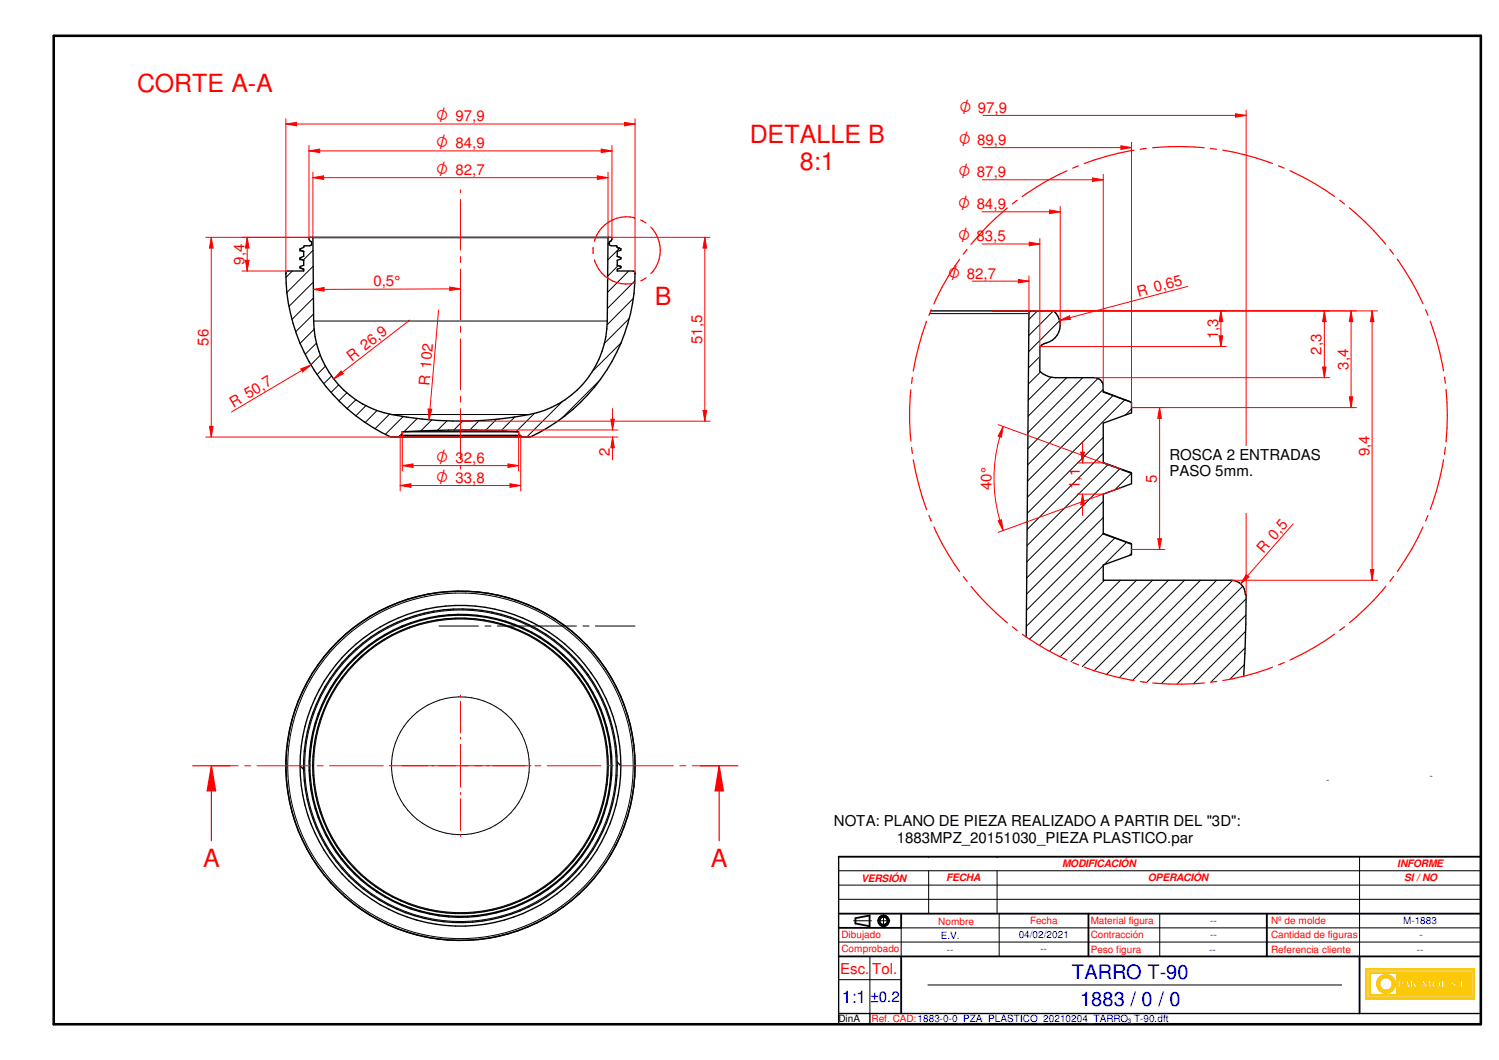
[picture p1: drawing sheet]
<svg xmlns="http://www.w3.org/2000/svg" width="420mm" height="297mm" viewBox="0 0 420 297" stroke-linecap="round" stroke-linejoin="round" font-family="sans-serif">
<path d="M15.1 10h400v277h-400z" fill="none" stroke="#000" stroke-width=".72"/>
<g fill="none" stroke="#000" stroke-width=".51">
<path d="M235.1 256h180M239.8 257.3v1.5M243.7 256.5v3M355.1 256v12M235.1 268h180M235.1 260h17.5M381.1 268v16"/>
<circle cx="247.7" cy="258" r="1.51"/>
<circle cx="247.7" cy="258.1" r="1.12"/>
</g>
<path d="M235.1 240.1v46.9h180v-46.9M235.1 284h180M243.8 284v3" fill="none" stroke="#000" stroke-width=".38"/>
<g fill="none" stroke="#000" stroke-width=".28">
<path d="M235.1 252h180M239.3 258h5M245.9 258h3.5M247.6 256.3v3.5M260.3 244v12M279.5 244v12M280.1 256v12M325.1 256v12M381.1 240.1v27.9M235.1 274.5h17.5M235.1 264h180M252.6 260v8"/>
<path d="M260.1 276h116"/>
</g>
<g fill="#faca0a">
<path d="M382.8 271.4v8.6h30.5v-8.6zM383.2 271.9h29.7v7.7h-29.7z" fill-rule="evenodd"/>
<path d="M383.7 272.3v6.8h28.7v-6.8zM408.2 276.5a.3 .3 0 0 1 .6 0 .3 .3 0 0 1-.6 0zM409.3 274.7h.6v1.9h.8v.2h-1.4zM411 276.4l.3-.1 .1 .4-.4 .1zM384.2 272.8h7.2v5.8h-7.2zM391.9 274.7h.9a.67 .67 0 0 1 .7 .9 .67 .67 0 0 1-1 .4v.8h-.6zM394.1 274.7h.5l.6 2.1h-.6l-.1-.4h-.6l-.2 .4h-.2zM395.3 274.7h.6v1l.8-1h.2l-.5 .7 .8 1.4h-.7l-.4-.9-.2 .9h-.6zM397.3 275.6h.7v.2h-.7zM398.8 274.7h.3l.7 1.4 .8-1.4h.3l.3 2.1h-.7v-1.3l-.7 1.3h-.2l-.7-1.2v1.2h-.5zM401.6 275.2a1.22 1.22 0 0 1 1.8-.3 1.22 1.22 0 0 1 0 1.8 1.22 1.22 0 0 1-1.8-.3l-.2-.4zM404.1 274.7h.6v1.9h.8v.2h-1.4zM406.7 275a.74 .74 0 0 1 .8-.3 .74 .74 0 0 1 .5 .6l-.2 .1a.37 .37 0 0 0-.3-.5 .37 .37 0 0 0-.4 .4l.3 .1a.73 .73 0 0 1 .7 .8 .73 .73 0 0 1-.8 .7 .73 .73 0 0 1-.7-.8h.3a.37 .37 0 0 0 .2 .5 .37 .37 0 0 0 .5-.3l-.2-.2a.75 .75 0 0 1-.7-1.1z" fill-rule="evenodd"/>
</g>
<g fill="none" stroke="#faca0a" stroke-width=".28">
<path d="M391.9 274.7h.9a.6 .6 0 0 1 .7 .5 .6 .6 0 0 1-.6 .7l-.4 .1v.8h-.6zM392.7 276h.1M394.1 274.7h.5l.6 2.1h-.6l-.1-.4h-.6l-.2 .4h-.2zM395.3 274.7h.6v1l.8-1h.2l-.5 .7 .8 1.4h-.7l-.4-.9-.2 .9h-.6zM398.8 274.7h.3l.7 1.4 .8-1.4h.3l.3 2.1h-.7v-1.3l-.7 1.3h-.2l-.7-1.2v1.2h-.5zM406.9 276.3h.1M406.9 276.2v-.1h-.3a.73 .73 0 0 0 .5 .7 .73 .73 0 0 0 .8-.2M406.9 276.3l.1 .3h.3M407.3 276.6h.1M407.4 274.7h.1M407.4 275.4l-.3-.1a.37 .37 0 0 1 .4-.4 .37 .37 0 0 1 .3 .5l.2-.1v-.2a.73 .73 0 0 0-.8-.4 .73 .73 0 0 0-.6 .6l.2 .5 .9 .6M407.4 275.5h.1"/>
<path d="M407.4 275.5a.72 .72 0 0 1 .6 .4 .72 .72 0 0 1-.1 .7M407.7 276.4h.1M407.7 276.4l-.4 .2M407.9 276.6h.1"/>
<circle cx="402.7" cy="275.8" r="1.17"/>
</g>
<path d="M386.4 274.1a2.68 2.68 0 0 1 2.9-.9 2.68 2.68 0 0 1 1.8 2.4h-.9a1.72 1.72 0 0 0-2.6-1.4 1.72 1.72 0 0 0 0 3 1.72 1.72 0 0 0 2.6-1.4h.9a2.66 2.66 0 0 1-3.5 2.4 2.66 2.66 0 0 1-1.2-4.1z" fill-rule="evenodd" fill="#faca0a"/>
<path d="M386.6 273.9a2.68 2.68 0 0 1 2.8-.7 2.68 2.68 0 0 1 1.7 2.4h-.9a1.74 1.74 0 0 0-2.6-1.4 1.74 1.74 0 0 0 0 3 1.74 1.74 0 0 0 2.6-1.4h.9a2.66 2.66 0 0 1-3.7 2.3 2.66 2.66 0 0 1-.8-4.2z" fill="none" stroke="#faca0a" stroke-width=".28"/>
<path d="M392.5 275a.41 .41 0 0 1 .4 .4 .41 .41 0 0 1-.4 .4z" fill-rule="evenodd" fill="#faca0a"/>
<path d="M392.5 275a.41 .41 0 0 1 .4 .4 .41 .41 0 0 1-.4 .4z" fill="none" stroke="#faca0a" stroke-width=".28"/>
<path d="M394.2 275.3l.2 .8h-.5z" fill="#faca0a"/>
<path d="M394.2 275.3l.2 .8h-.5z" fill="none" stroke="#faca0a" stroke-width=".28"/>
<path d="M402.2 275.2a.76 .76 0 0 1 1 .1 .76 .76 0 0 1-.2 1.1 .61 .61 0 0 1-.7 .2 .61 .61 0 0 1-.3-.8z" fill-rule="evenodd" fill="#faca0a"/>
<path d="M382.8 271.4h30.5v8.6h-30.5zM383.2 271.9h29.7v7.7h-29.7zM383.7 272.3h28.7v6.8h-28.7zM384.2 272.8h7.2v5.8h-7.2zM397.3 275.6h.7v.2h-.7zM402.3 275a.79 .79 0 0 1 .9 .8 .79 .79 0 0 1-.9 .8 1.04 1.04 0 0 1 0-1.6zM404.1 274.7h.6v1.9h.8v.2h-1.4zM408.3 276.4a.27 .27 0 0 1 .4 0 .27 .27 0 0 1-.2 .4zM409.3 274.7h.6v1.9h.8v.2h-1.4zM411 276.4l.3-.1 .1 .4-.4 .1z" fill="none" stroke="#faca0a" stroke-width=".28"/>
<path d="M235.1 240.1h180M239.8 258.8l3.9 .7M243.7 256.5l-3.9 .8M252.6 256v4M305.1 256v12M252.6 268v16" fill="none" stroke="#000" stroke-width=".51"/>
<g fill="none" stroke="#000" stroke-width=".28">
<path d="M235.1 248h180M235.1 244h180M235.1 240h180M260.3 240.1h.1M279.5 240.1h.1M243.8 268v16M252.6 260h162.5"/>
<circle cx="129.1" cy="214.6" r="43.7"/>
<circle cx="129.1" cy="214.6" r="19.3"/>
<circle cx="129.1" cy="214.6" r="41.2"/>
<circle cx="129.1" cy="214.6" r="41.4"/>
<circle cx="129.1" cy="214.6" r="48.4"/>
<circle cx="129.1" cy="214.6" r="41.3"/>
</g>
<g fill="none" stroke="#000" stroke-width=".38">
<path d="M96.8 177.8l-4.1 4M111.5 168.9a48.1 48.1 0 0 0-14.7 8.9M111.5 168.9a50.9 50.9 0 0 0-14.7 8.9M114.2 167.9l-2.7 1M117 167.2l-2.8 .8M125.5 165.8a51.5 51.5 0 0 0-11.3 2.1M131.2 165.7l-5.7 .1M131.2 165.7l5.7 .6M136.9 166.3l5.6 1.2M136.9 166.3l5.6 1.3M142.5 167.5l2.8 .9M145.3 168.4l5.3 2.2"/>
<path d="M150.6 170.6l2.5 1.4 4.8 3.1M150.6 170.6l2.5 1.4M155.6 173.4l2.3 1.7M157.9 175.1l4.5 3.6M162.4 178.7l4 4.2M86.1 191.2a47 47 0 0 0-4.3 10.6M86.1 191.2a49.2 49.2 0 0 0-4.3 10.6M89.1 186.3l-3 4.9M92.7 181.8l-3.6 4.5M166.4 182.9l1.7 2.2M168.1 185.1l3.3 4.8M168.1 185.1l3.2 4.8"/>
<path d="M171.4 189.9l2.5 5.1 1.1 2.7M175 197.7l1.7 5.5M175 197.7l1.6 5.5M80.3 218.9l.3 2.8 1.2 5.7M80.3 210.3l-.2 2.8 .2 5.8M80.3 210.3l-.1 2.8 .1 5.8M81.8 201.8l-1.2 5.6-.3 2.9M81.8 201.8l-.7 2.8M84.1 214.6a45 45 0 0 0 45 44.9 45 45 0 0 0 44.9-44.9M84.1 214.6a45 45 0 0 1 45-44.9 45 45 0 0 1 44.9 44.9M84.1 214.6l1 1M173 213.6l1 1"/>
<path d="M176.7 203.2a50.1 50.1 0 0 1 0 22.8M81.1 224.6l.7 2.8M81.8 227.4l1.8 5.4M83.6 232.8l2.5 5.2 1.4 2.5M171.4 239.3l-3.3 4.8M173.9 234.1l-2.5 5.2M173.9 234.1l-2.6 5.2M175 231.5l-1.1 2.6M176.6 226l-1.6 5.5M176.7 226l-1.7 5.5M87.5 240.5l1.6 2.4M89.1 242.9a45.7 45.7 0 0 0 7.7 8.5"/>
<path d="M89.1 242.9a54.7 54.7 0 0 0 7.7 8.5M96.8 251.4l4.6 3.5M96.8 251.4l2.2 1.8M101.3 254.9a49.2 49.2 0 0 0 21.3 8.2M106.2 257.9l5.3 2.4M153.1 257.2l-2.5 1.4-5.3 2.2M153.1 257.2l-2.5 1.3-5.3 2.3M155.6 255.7l-2.5 1.5M160.2 252.3l-4.6 3.4M162.4 250.4l-2.2 1.9M166.4 246.3l-4 4.1M168.1 244.1l-1.7 2.2"/>
<path d="M169.8 241.7l-1.7 2.4M114.2 261.2l5.6 1.4 2.8 .5M142.5 261.7a49.4 49.4 0 0 1-19.9 1.4M142.5 261.6l-2.8 .7M145.3 260.8l-2.8 .9"/>
<circle cx="129.1" cy="214.6" r="43.9"/>
<circle cx="129.1" cy="214.6" r="42.2"/>
<circle cx="129.1" cy="214.6" r="42.4"/>
</g>
<g fill="none" stroke="#f00" stroke-width=".28">
<path d="M59.3 214.6h7.4M68.6 214.6h1.7M72 214.6h15.1M88.9 214.6h1.7M92.4 214.6h15M109.2 214.6h1.7M112.7 214.6h15.1M129.5 214.6h1.8M133 214.6h15.1M149.9 214.6h1.7M153.4 214.6h15M170.2 214.6h1.7"/>
<path d="M173.7 214.6h15.1M190.5 214.6h1.8M194 214.6h7.6"/>
</g>
<path d="M64.5 214.6h-5.2v21M196.3 214.6h5.3" fill="none" stroke="#f00" stroke-width=".34"/>
<path d="M59.3 214.6l1.1 7h-2.3z" fill="#f00"/>
<path d="M59.3 214.6l1.1 7h-2.3zM201.6 214.6v21" fill="none" stroke="#f00" stroke-width=".34"/>
<path d="M201.6 214.6l1.2 7h-2.4z" fill="#f00"/>
<path d="M166.3 69.3v1.7M166.6 72.8a9.5 9.5 0 0 0 11.3 6.5M177.8 61a9.4 9.4 0 0 0-11.2 6.6M181.1 77.9l-1.5 .8M185.1 70.2a9.3 9.3 0 0 1-2.7 6.5M54 214.6h5.3M201.6 214.6l1.2 7h-2.4zM201.6 214.6h5.2" fill="none" stroke="#f00" stroke-width=".34"/>
<g fill="none" stroke="#000" stroke-width=".28">
<path d="M81.9 75.9l-1.8 1.9M86.9 66.5l-.1 .1M87.7 66.6h82.7M87.7 70.1l-2.7 2.8M87.8 74.6l-7.4 7.4M87.8 79l-6.8 6.9M170.8 67.9l-.4 .4M171.4 67.3l-.3 .3M173.3 74.4l-3 3M173.6 69.6l-3.3 3.3M176.2 75.9l-5.9 6M178 78.7l-7.7 7.7"/>
<path d="M87.9 83.5l-6.1 6M87.9 88l-5 5M87.9 90h82.3M88 92.3l-3.9 3.9M88.7 96.1l-3.2 3.2M89.8 99.5l-2.6 2.7M174.1 96.1l-8.1 8M176.3 89.3l-6.9 7M177.5 83.7l-7.3 7.3M91.2 102.6l-2.3 2.3M93 105.4l-2.2 2.1M94.9 107.8l-2.1 2.2"/>
<path d="M97.2 110.1l-2.2 2.2M99.8 112l-2.5 2.5M102.6 113.7l-2.8 2.8M105.7 115l-3.3 3.4M109.2 116l-4.1 4.1M109.8 116.2h38.6M113 116.7l-5 5M117 117.3l-3.7 3.6M121 117.7l-3 3M125.3 117.9l-2.7 2.7M129.7 118l-2.5 2.5M134.3 117.9l-2.7 2.6"/>
<path d="M139.2 117.5l-3.1 3.1M144.3 116.8l-3.9 3.9M149.8 115.8l-5.1 5.1M157.7 112.4l-10.1 10.1M168.2 106.5l-10.9 10.8M112.1 122.1l-.4 .4M112.7 121.5l-.4 .5"/>
</g>
<g fill="none" stroke="#000" stroke-width=".38">
<path d="M84.1 75.1l1 .3M84.1 70.1l1 .4M84.1 72.6l1 .3M85.1 72.9v1.4l-1 .4v.4M87.6 66.5l.3 23.5a26.9 26.9 0 0 0 21.9 26.2 100.1 100.1 0 0 0 40.7-.5 26.9 26.9 0 0 0 19.7-25.7l.3-23.5M173 69.3l1 .4M173 69.3l-.3-.4h-1.3l-.6-.3v-.8a.76 .76 0 0 0 .5-1.3h-84.4a.74 .74 0 0 0-.2 .8 .74 .74 0 0 0 .6 .5v.8l-.2 .2-1.7 .1-.3 .4-1 .4v.4l1 .3v1.4l-1 .4v.4l1 .3M173 71.8l1 .4M173 71.8l1 .4v.4l-1 .3v1.4l1 .4M173.9 74.6l.1 .1M174 74.7v.4l-1 .3v.5h4.5l.4 .3a50.3 50.3 0 0 1-29.3 46.3h-39.1a50.3 50.3 0 0 1-29.3-46.3l.4-.3h4.5v-.5M174 69.7v.4l-1 .3v1.4"/>
<path d="M111.7 122.5l.2-.1 .3-.4h33.8l.2 .4 .3 .1M112.8 121h32.6M112.8 121l-.1 1M112.8 121a274.1 274.1 0 0 1 32.6 0M145.4 121v1"/>
</g>
<g fill="#000">
<circle cx="80.1" cy="76.5" r=".19"/>
<circle cx="84.1" cy="70.1" r=".19"/>
<circle cx="84.1" cy="72.6" r=".19"/>
<circle cx="174" cy="74.7" r=".19"/>
<circle cx="174" cy="72.2" r=".19"/>
<circle cx="178" cy="76.5" r=".19"/>
</g>
<circle cx="177.8" cy="61" r=".17" fill="#f00"/>
<path d="M179.6 61.6l1.4 .9M182.4 63.6a9.5 9.5 0 0 1 2.7 6.6M405.7 116.4l-.4 7.1" fill="none" stroke="#f00" stroke-width=".34"/>
<g fill="none" stroke="#000" stroke-width=".28">
<path d="M260.6 87.9h27.8M290.8 87.1l-2.4 2.4M291.5 99.9l-3.2 3.2M295.3 87.1l-6.9 6.9M297 89.9l-8.7 8.7M291.7 104.2l-3.5 3.4M294.6 105.7l-6.4 6.4M299 105.8l-10.8 10.9M303.5 105.8l-15.3 15.4M307.8 106l-19.7 19.7M309.2 109.1l-21.1 21.2M312 110.8l-24 24"/>
<path d="M315.2 112.1l-27.2 27.2M317.2 114.6l-1.7 1.7M309.2 122.6l-21.3 21.2M309.2 127l-21.3 21.4M310.5 130.2l-22.6 22.7M313.8 131.4l-26 26M317.2 132.6l-4.7 4.7M309.2 140.5l-21.4 21.5M309.2 145l-21.5 21.5M309.2 149.5l-21.5 21.5M309.2 158.5l-20.6 20.6M312.5 150.8l-24.9 24.8"/>
<path d="M315.8 152l-6.4 6.3M317.2 155l-.7 .7M309.6 162.6l-18.3 18.2M314.1 162.6l-19.9 19.9M318.5 162.6l-21.4 21.5M323 162.6l-22.8 22.9M327.5 162.6l-24.1 24.2M332 162.6l-25.3 25.4M336.5 162.6l-26.4 26.4M341 162.6l-27.3 27.3M345.5 162.6l-28 28M348.3 164.3l-26.9 26.9"/>
<path d="M349.1 177l-14.6 14.6M349.2 172.4l-19.3 19.3M349.2 167.9l-23.7 23.7M348.8 186.3l-4.1 4M349 181.6l-9.6 9.6"/>
</g>
<path d="M260.9 87.1h34.4a5.2 5.2 0 0 1 1.6 5.5 5.2 5.2 0 0 1-4.3 3.7l-1.1 .8v7a6.7 6.7 0 0 0 4.4 1.7h10.9a2.46 2.46 0 0 1 2.4 2.4v1.7l8 2.8M289.2 87.1l-.4 .1-.4 .7-.8 90.6M309.2 109.7l8 3M317.2 112.7v3l-8 2.9v11.1l8 2.9M309.2 129.6l8 3M317.2 132.6v3l-8 2.9v11.1l8 2.9M309.2 149.5l8 3M317.2 152.5v2.9l-8 2.9v4.3h35.9a4 4 0 0 1 4 4h.2l-.1 8.3-.6 14.6" fill="none" stroke="#000" stroke-width=".38"/>
<circle cx="405.3" cy="123.5" r=".17" fill="#f00"/>
<path d="M405.1 125.3l-.2 1.7" fill="none" stroke="#f00" stroke-width=".34"/>
<circle cx="404.9" cy="127" r=".17" fill="#f00"/>
<g fill="none" stroke="#f00" stroke-width=".34">
<path d="M282.4 58.3a70.6 70.6 0 0 0-10.3 10.2M285.1 56.1l-1.4 1M299 47.9a67.7 67.7 0 0 0-12.5 7.2M302.2 46.5l-1.5 .6M317.8 42.1a66.9 66.9 0 0 0-13.9 3.7M321.3 41.6l-1.7 .2M323.1 41.4a76.3 76.3 0 0 1 14.4 0M339.3 41.6l1.7 .2M342.7 42.1a73.4 73.4 0 0 1 13.9 3.7M358.3 46.5l1.6 .6M361.6 47.8a74.9 74.9 0 0 1 12.4 7.2M375.5 56.1l1.3 1"/>
<path d="M378.2 58.3a73.6 73.6 0 0 1 10.2 10.2M269 72.7a64.9 64.9 0 0 0-7.2 12.5M271 69.9l-1 1.3M389.5 69.8l1.1 1.4M391.7 72.6l.2 .4a75.3 75.3 0 0 1 7 12.1M259.7 90l-.1 .3a81.8 81.8 0 0 0-3.6 13.7M261 86.8l-.6 1.6M399.6 86.8l.7 1.5M400.9 90a73 73 0 0 1 3.7 13.9M255.3 109.2a68.8 68.8 0 0 0 0 14.4M255.7 105.7l-.2 1.7M255.5 125.4l.2 1.7"/>
<path d="M256 128.9a78.8 78.8 0 0 0 3.7 13.9M404.6 128.8a75 75 0 0 1-3.7 13.9M260.4 144.4l.6 1.6M261.8 147.7a66.3 66.3 0 0 0 7.2 12.4M398.9 147.7a67.7 67.7 0 0 1-7.2 12.4M400.3 144.4l-.7 1.6M270 161.6l1.1 1.3M272.2 164.3a72.3 72.3 0 0 0 10.2 10.2M283.8 175.6l1.3 1.1M286.6 177.8a76.5 76.5 0 0 0 12.5 7.2M374 177.7a71.9 71.9 0 0 1-12.4 7.3M376.9 175.6l-1.4 1.1"/>
<path d="M388.4 164.3a66 66 0 0 1-10.2 10.2M390.6 161.5l-1 1.4M300.7 185.7l1.6 .6M303.9 187a76.6 76.6 0 0 0 14 3.7M319.6 191l1.7 .2M323.1 191.4a75.9 75.9 0 0 0 14.5 0M341 191l-1.7 .2M356.7 186.9a65.3 65.3 0 0 1-13.9 3.8M359.9 185.7l-1.5 .6"/>
</g>
<circle cx="404.9" cy="105.7" r=".17" fill="#f00"/>
<path d="M404.9 105.7l.2 1.7M405.3 109.2l.4 7.2" fill="none" stroke="#f00" stroke-width=".34"/>
<g fill="none" stroke="#f00" stroke-width=".28">
<path d="M129.1 194.8v.5M129.1 196.5v8.9M109.3 214.6h.5M111 214.6h8.9M121.1 214.6h.5M123.1 214.6h12M129.1 206.6v.5M129.1 208.6v12M136.6 214.6h.5M138.2 214.6h8.9M148.3 214.6h.6M129.1 222.1v.5"/>
<path d="M129.1 223.8v8.9M129.1 233.8v.6"/>
</g>
<path d="M123.1 175.4h11M135.9 175.4h1.7M139.4 175.4h22.2M163.4 175.4h1.7M166.9 175.4h11.1" fill="none" stroke="#000" stroke-width=".28"/>
<path d="M233.8 227.8h178.3v9.4h-178.3z" fill-rule="evenodd" fill="#fff"/>
<path d="M87.7 48.3v18.3M87.7 49.8l3-.5v1zM129.1 53.2v.8M129.1 55.8v14.3M170.4 48.3v18.3M129.1 71.9v1.7M129.1 75.4v14.3M129.1 91.4v1.7M129.1 95v14.2M129.1 111v1.7M129.1 114.5v14.3M129.1 130.6v.8" fill="none" stroke="#f00" stroke-width=".28"/>
<path d="M87.7 49.8l3-.5v1z" fill="#f00"/>
<path d="M167.4 49.3l3 .5-3 .5z" fill="none" stroke="#f00" stroke-width=".28"/>
<path d="M167.4 49.3l3 .5-3 .5z" fill="#f00"/>
<path d="M86.6 40.8v26.2M86.6 42.3l3-.5v1zM87.7 49.8h82.7M171.5 40.8v26.2" fill="none" stroke="#f00" stroke-width=".28"/>
<path d="M86.6 42.3l3-.5v1z" fill="#f00"/>
<path d="M168.5 41.8l3 .5-3 .5z" fill="none" stroke="#f00" stroke-width=".28"/>
<path d="M168.5 41.8l3 .5-3 .5z" fill="#f00"/>
<path d="M80.1 33.3v43.2M80.1 34.8l3-.5v1zM178 33.3v43.2M86.6 42.3h84.9" fill="none" stroke="#f00" stroke-width=".28"/>
<path d="M80.1 34.8l3-.5v1z" fill="#f00"/>
<path d="M175 34.3l3 .5-3 .5z" fill="none" stroke="#f00" stroke-width=".28"/>
<path d="M175 34.3l3 .5-3 .5z" fill="#f00"/>
<path d="M80.1 34.8h97.9M285.4 78.3l3 .5-3 .5zM288.4 77.3v10.6" fill="none" stroke="#f00" stroke-width=".28"/>
<path d="M285.4 78.3l3 .5-3 .5z" fill="#f00"/>
<path d="M272.5 78.8h15.9M288.5 67.9l3 .5-3 .5zM291.5 66.8v33.8" fill="none" stroke="#f00" stroke-width=".28"/>
<path d="M288.5 67.9l3 .5-3 .5z" fill="#f00"/>
<path d="M294.2 58.8l3 .6-3 .5zM297.2 57.9v33.2M275.2 68.4h16.3" fill="none" stroke="#f00" stroke-width=".28"/>
<path d="M294.2 58.8l3 .6-3 .5z" fill="#f00"/>
<path d="M275.3 59.4h21.9M306.2 49.9l3 .5-3 .4zM309.2 48.9v60.2" fill="none" stroke="#f00" stroke-width=".28"/>
<path d="M306.2 49.9l3 .5-3 .4z" fill="#f00"/>
<path d="M317.2 39.9v74.3M275.4 50.4h33.8M314.2 40.9l3 .5-3 .5z" fill="none" stroke="#f00" stroke-width=".28"/>
<path d="M314.2 40.9l3 .5-3 .5z" fill="#f00"/>
<path d="M346.3 31.9l3 .4-3 .6zM349.3 30.9v135.7M275.4 41.4h41.8" fill="none" stroke="#f00" stroke-width=".28"/>
<path d="M346.3 31.9l3 .4-3 .6z" fill="#f00"/>
<path d="M275.6 32.3h73.7M317.2 114.2h9.3M325 114.2l.5 3h-1zM317.2 154h9.3" fill="none" stroke="#f00" stroke-width=".28"/>
<path d="M325 114.2l.5 3h-1z" fill="#f00"/>
<path d="M324.5 151h1l-.5 3z" fill="none" stroke="#f00" stroke-width=".28"/>
<path d="M324.5 151h1l-.5 3z" fill="#f00"/>
<path d="M325 114.2v39.8" fill="none" stroke="#f00" stroke-width=".28"/>
<path d="M327.8 125h45.1v18.6h-45.1z" fill-rule="evenodd" fill="#fff"/>
<path d="M302 138.5h7.2M302 129.7h7.2M303.4 138.5l.5 3h-1z" fill="none" stroke="#f00" stroke-width=".28"/>
<path d="M303.4 138.5l.5 3h-1z" fill="#f00"/>
<path d="M302.9 126.7h1l-.5 3z" fill="none" stroke="#f00" stroke-width=".28"/>
<path d="M302.9 126.7h1l-.5 3z" fill="#f00"/>
<path d="M279.8 119l34.5 12.6M281.2 119.5l-.5 3-.9-.3zM303.4 123.7v6M303.4 138.5v6M314.1 136.7l-34.3 12.5" fill="none" stroke="#f00" stroke-width=".28"/>
<path d="M281.2 119.5l-.5 3-.9-.3z" fill="#f00"/>
<path d="M279.8 146l.9-.3 .5 3z" fill="none" stroke="#f00" stroke-width=".28"/>
<path d="M279.8 146l.9-.3 .5 3z" fill="#f00"/>
<path d="M292.3 87.1h80.4M371.2 87.1l.5 3h-1zM281.2 119.5a42.8 42.8 0 0 0 0 29.2M306.8 105.8h65.9" fill="none" stroke="#f00" stroke-width=".28"/>
<path d="M371.2 87.1l.5 3h-1z" fill="#f00"/>
<path d="M370.7 102.9h1l-.5 2.9z" fill="none" stroke="#f00" stroke-width=".28"/>
<path d="M370.7 102.9h1l-.5 2.9z" fill="#f00"/>
<path d="M291.5 97.1h52.2M292.3 87.1h51.4M342.2 87.1l.5 3h-1zM371.2 87.1v18.7" fill="none" stroke="#f00" stroke-width=".28"/>
<path d="M342.2 87.1l.5 3h-1z" fill="#f00"/>
<path d="M341.7 94.1h1l-.5 3z" fill="none" stroke="#f00" stroke-width=".28"/>
<path d="M341.7 94.1h1l-.5 3z" fill="#f00"/>
<path d="M292.3 87.1h93.8M342.2 87.1v10M384.6 87.1l.5 3h-1zM345.1 162.6h41" fill="none" stroke="#f00" stroke-width=".28"/>
<path d="M384.6 87.1l.5 3h-1z" fill="#f00"/>
<path d="M384.1 159.6h1l-.5 3z" fill="none" stroke="#f00" stroke-width=".28"/>
<path d="M384.1 159.6h1l-.5 3z" fill="#f00"/>
<path d="M384.6 87.1v75.5M362.4 146.8l-14.7 16.8M349.3 161l.8 .7-2.4 1.9z" fill="none" stroke="#f00" stroke-width=".28"/>
<path d="M349.3 161l.8 .7-2.4 1.9z" fill="#f00"/>
<path d="M297 89.8l2.8-1.3 .2 1zM332.9 80.3l-35.9 9.5" fill="none" stroke="#f00" stroke-width=".28"/>
<path d="M297 89.8l2.8-1.3 .2 1z" fill="#f00"/>
<path d="M57.7 66.5h71.4M59.2 66.5l.5 3h-1zM57.7 122.5h71.4" fill="none" stroke="#f00" stroke-width=".28"/>
<path d="M59.2 66.5l.5 3h-1z" fill="#f00"/>
<path d="M58.7 119.5h1l-.5 3z" fill="none" stroke="#f00" stroke-width=".28"/>
<path d="M58.7 119.5h1l-.5 3z" fill="#f00"/>
<path d="M59.2 66.5v56M129.1 66.5h69.9M197.6 66.5l.5 3h-1zM129.1 118h69.9" fill="none" stroke="#f00" stroke-width=".28"/>
<path d="M197.6 66.5l.5 3h-1z" fill="#f00"/>
<path d="M197.1 115h1l-.5 3z" fill="none" stroke="#f00" stroke-width=".28"/>
<path d="M197.1 115h1l-.5 3z" fill="#f00"/>
<path d="M197.6 66.5v51.5M129.1 122.5h44.1M129.1 120.5h44.1M171.7 122.5l.5 3h-1z" fill="none" stroke="#f00" stroke-width=".28"/>
<path d="M171.7 122.5l.5 3h-1z" fill="#f00"/>
<path d="M171.2 117.5h1l-.5 3z" fill="none" stroke="#f00" stroke-width=".28"/>
<path d="M171.2 117.5h1l-.5 3z" fill="#f00"/>
<path d="M171.7 114.5v6M112.2 122v15.6M112.2 136.1l3-.5v1zM146 122v15.6M171.7 122.5v6.4" fill="none" stroke="#f00" stroke-width=".28"/>
<path d="M112.2 136.1l3-.5v1z" fill="#f00"/>
<path d="M142.9 135.6l3.1 .5-3.1 .5z" fill="none" stroke="#f00" stroke-width=".28"/>
<path d="M142.9 135.6l3.1 .5-3.1 .5z" fill="#f00"/>
<path d="M112.2 136.1h33.8M112.8 121v11M112.8 130.5l3-.5v1zM145.4 121v11" fill="none" stroke="#f00" stroke-width=".28"/>
<path d="M112.8 130.5l3-.5v1z" fill="#f00"/>
<path d="M142.4 130l3 .5-3 .5z" fill="none" stroke="#f00" stroke-width=".28"/>
<path d="M142.4 130l3 .5-3 .5z" fill="#f00"/>
<path d="M122.9 86.9l-2.6 30.7M120 114.6l1 .1-.7 2.9zM112.8 130.5h32.6" fill="none" stroke="#f00" stroke-width=".28"/>
<path d="M120 114.6l1 .1-.7 2.9z" fill="#f00"/>
<path d="M114.8 89.7l-21.3 16.5M95.6 104l.6 .7-2.7 1.5z" fill="none" stroke="#f00" stroke-width=".28"/>
<path d="M95.6 104l.6 .7-2.7 1.5z" fill="#f00"/>
<path d="M126.1 80.4l3 .5-3 .5z" fill="none" stroke="#f00" stroke-width=".28"/>
<path d="M126.1 80.4l3 .5-3 .5z" fill="#f00"/>
<path d="M87.8 81.1l3-.5v1z" fill="none" stroke="#f00" stroke-width=".28"/>
<path d="M87.8 81.1l3-.5v1z" fill="#f00"/>
<path d="M129.1 80.9l-41.3 .2M84.3 103.4l2.9-1.1-2.4 1.9zM87.2 102.3l-22.3 13.1" fill="none" stroke="#f00" stroke-width=".28"/>
<path d="M84.3 103.4l2.9-1.1-2.4 1.9z" fill="#f00"/>
<path d="M67.8 66.5h19.4M67.8 75.9h12.8M69.3 66.5l.5 3h-1z" fill="none" stroke="#f00" stroke-width=".28"/>
<path d="M69.3 66.5l.5 3h-1z" fill="#f00"/>
<path d="M68.8 72.9h1l-.5 3z" fill="none" stroke="#f00" stroke-width=".28"/>
<path d="M68.8 72.9h1l-.5 3z" fill="#f00"/>
<path d="M69.3 66.5v9.4M278.2 87.1h102M378.7 87.1l.5 3h-1zM317.2 114.2h63" fill="none" stroke="#f00" stroke-width=".28"/>
<path d="M378.7 87.1l.5 3h-1z" fill="#f00"/>
<path d="M378.2 111.2h1l-.5 3z" fill="none" stroke="#f00" stroke-width=".28"/>
<path d="M378.2 111.2h1l-.5 3z" fill="#f00"/>
<path d="M378.7 87.1v27.1" fill="none" stroke="#f00" stroke-width=".28"/>
<g font-size="7" fill="#f00">
<text x="38.4" y="25.7">CORTE A-A</text>
<text x="210.2" y="40.2">DETALLE B</text>
<text x="224.2" y="47.7">8:1</text>
<text x="183.5" y="85.5">B</text>
<text x="56.9" y="243.1">A</text>
<text x="199.3" y="243.1">A</text>
</g>
<g font-size="5.6" fill="#00f">
<text x="300.5" y="274.4">TARRO T-90</text>
<text x="302.8" y="282">1883 / 0 / 0</text>
</g>
<text font-size="4.9" fill="#00f" x="236" y="281">1:1</text>
<g font-size="4.6" fill="#f00">
<text x="122.2" y="34">O 97,9</text>
<text x="268.9" y="31.6">O 97,9</text>
<text x="122.2" y="41.5">O 84,9</text>
<text x="268.8" y="40.6">O 89,9</text>
<text x="122.2" y="49">O 82,7</text>
<text x="268.7" y="49.6">O 87,9</text>
<text x="268.6" y="58.6">O 84,9</text>
<text x="268.6" y="67.6">O 83,5</text>
<text x="265.8" y="78.1">O 82,7</text>
<text x="122.2" y="129.8">O 32,6</text>
<text x="122.2" y="135.3">O 33,8</text>
</g>
<g font-size="4.2" fill="#f00">
<text x="68.5" y="74.2" transform="rotate(-90 68.5 74.2)">9,4</text>
<text x="104.7" y="80.2">0,5°</text>
<text x="319.1" y="83.1" transform="rotate(-15 319.1 83.1)">R 0,65</text>
<text x="341.4" y="95" transform="rotate(-90 341.4 95)">1,3</text>
<text x="58.5" y="96.9" transform="rotate(-90 58.5 96.9)">56</text>
<text x="98.6" y="101.3" transform="rotate(-38 98.6 101.3)">R 26,9</text>
<text x="196.8" y="96.4" transform="rotate(-90 196.8 96.4)">51,5</text>
<text x="370.4" y="99.4" transform="rotate(-90 370.4 99.4)">2,3</text>
<text x="377.9" y="103.6" transform="rotate(-90 377.9 103.6)">3,4</text>
<text x="120.3" y="108.1" transform="rotate(-85 120.3 108.1)">R 102</text>
<text x="65.4" y="114.3" transform="rotate(-31 65.4 114.3)">R 50,7</text>
<text x="171" y="127.8" transform="rotate(-90 171 127.8)">2</text>
<text x="383.9" y="127.8" transform="rotate(-90 383.9 127.8)">9,4</text>
<text x="277.9" y="137.3" transform="rotate(-90 277.9 137.3)">40°</text>
<text x="302.7" y="137" transform="rotate(-90 302.7 137)">1,1</text>
<text x="324.3" y="135.3" transform="rotate(-90 324.3 135.3)">5</text>
<text x="354.2" y="155.1" transform="rotate(-49 354.2 155.1)">R 0,5</text>
<text x="235.5" y="272.9">Esc.</text>
<text x="244.5" y="272.9">Tol.</text>
</g>
<g font-size="4.2">
<text x="327.8" y="128.8">ROSCA 2 ENTRADAS</text>
<text x="327.8" y="133.5">PASO 5mm.</text>
<text x="233.8" y="231.6">NOTA: PLANO DE PIEZA REALIZADO A PARTIR DEL &quot;3D&quot;:</text>
<text x="251.4" y="236.3">1883MPZ_20151030_PIEZA PLASTICO.par</text>
</g>
<text font-size="4.2" fill="#00f" x="244" y="280.8">±0.2</text>
<g font-size="2.9" fill="#f00">
<text x="297.7" y="243">MODIFICACIÓN</text>
<text x="391.7" y="243.1">INFORME</text>
<text x="241.4" y="247.1">VERSIÓN</text>
<text x="265.2" y="247">FECHA</text>
<text x="321.8" y="247">OPERACIÓN</text>
<text x="393.6" y="247">SI / NO</text>
</g>
<g font-size="2.8" fill="#00f">
<text x="371.7" y="219.5">-</text>
<text x="400.8" y="218.3">-</text>
<text x="263.7" y="263">E.V.</text>
<text x="285.5" y="262.9">04/02/2021</text>
<text x="339.2" y="259">--</text>
<text x="339.2" y="263">--</text>
<text x="393.3" y="259">M-1883</text>
<text x="397.8" y="262.9">-</text>
<text x="265.4" y="267">--</text>
<text x="291.7" y="266.9">--</text>
<text x="339" y="267">--</text>
<text x="397.2" y="267.1">--</text>
</g>
<g font-size="2.8" fill="#f00">
<text x="235.9" y="262.9">Dibujado</text>
<text x="263" y="259.1">Nombre</text>
<text x="288.7" y="258.8">Fecha</text>
<text x="305.7" y="258.9">Material figura</text>
<text x="305.7" y="262.8">Contracción</text>
<text x="356.3" y="259">Nº de molde</text>
<text x="356.3" y="262.9">Cantidad de figuras</text>
<text x="235.9" y="266.9">Comprobado</text>
<text x="305.7" y="267">Peso figura</text>
<text x="356.3" y="267">Referencia cliente</text>
<text x="244.3" y="286.4">Ref. CAD:1883-0-0_PZA_PLASTICO_20210204_TARRO_T-90.dft</text>
</g>
<text font-size="2.8" x="235" y="286.5">DinA</text>
<text font-size="1.7" x="316.1" y="286.8">3</text>
</svg>
